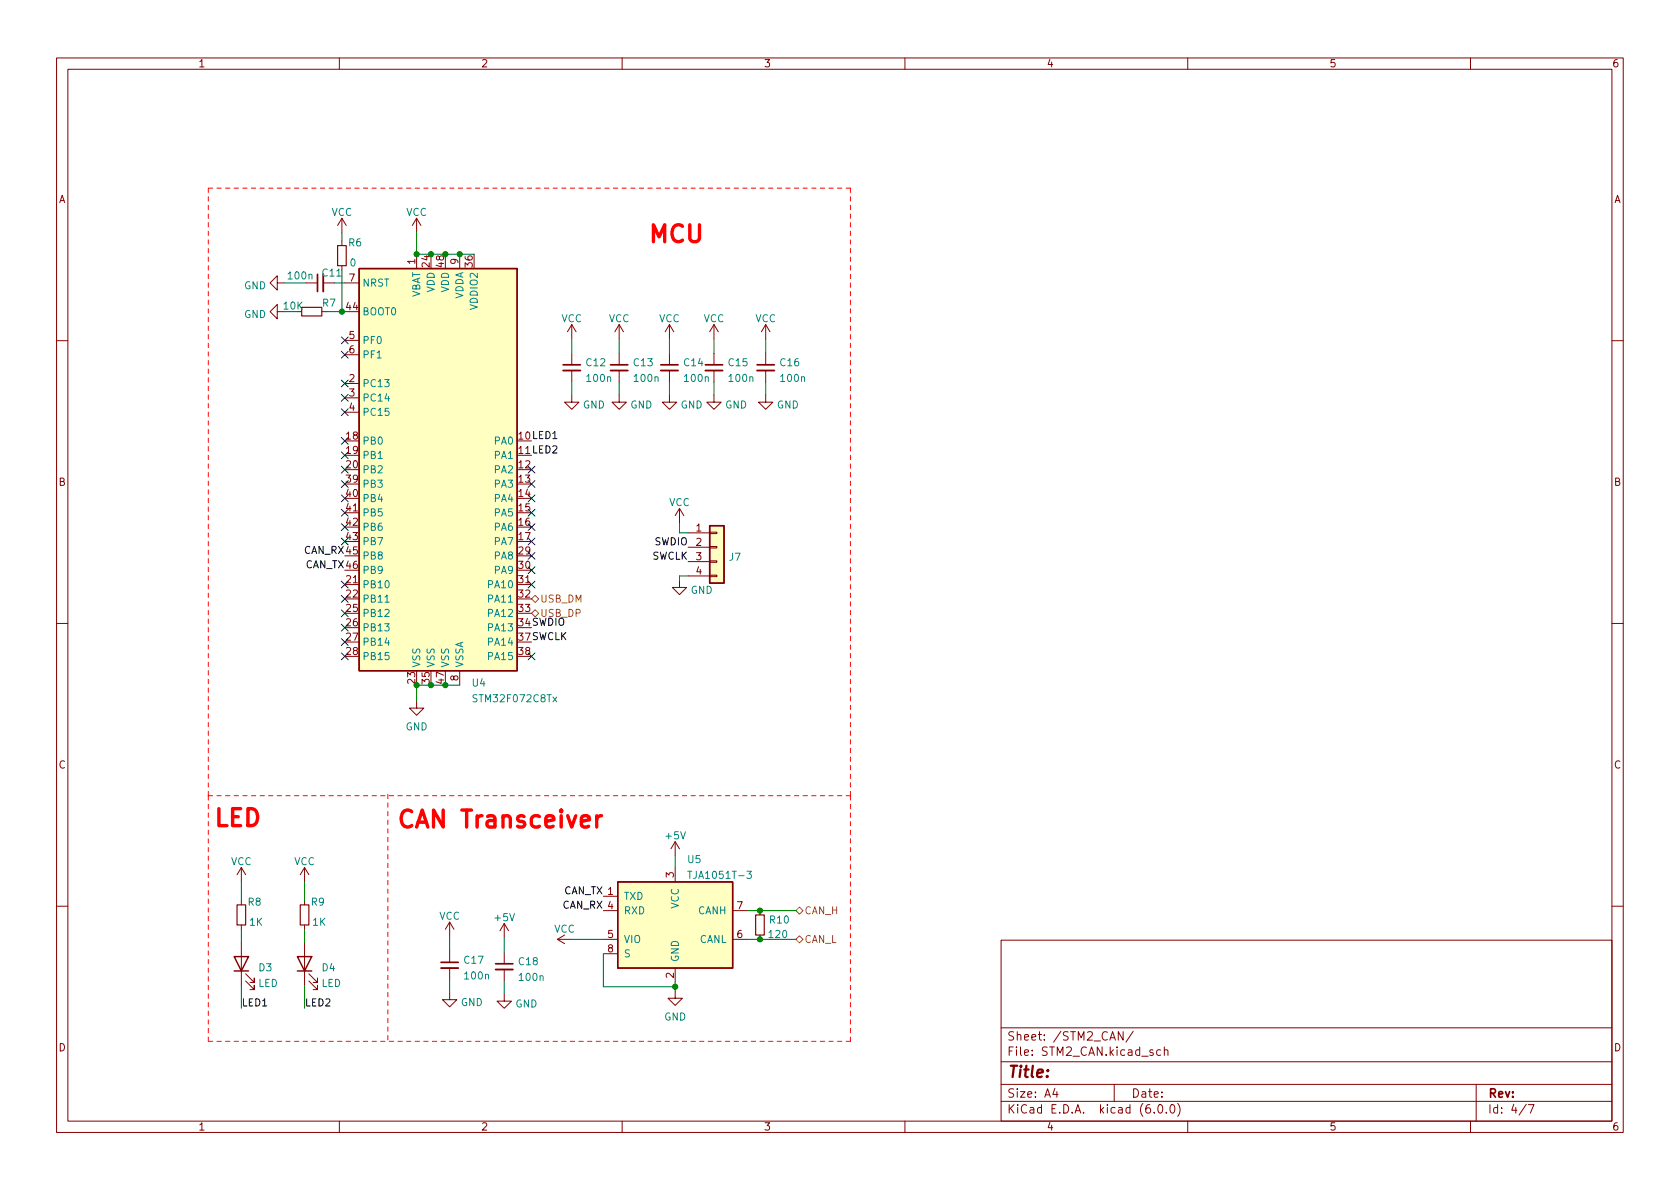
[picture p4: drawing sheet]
<svg xmlns="http://www.w3.org/2000/svg" width="297mm" height="210mm" viewBox="0 0 297 210" stroke-linecap="round" stroke-linejoin="round" font-family="sans-serif">
<g fill="none" stroke="#840000" stroke-width=".18">
<path d="M10 10.2h277v190.1h-277zM12 12.2h273v186.1h-273zM60 10.2v2M110 10.2v2M160 10.2v2M210 10.2v2M260 10.2v2M60.5 38.6l-.8 1.3M60.5 38.6v2.5M60.5 38.6l.7 1.3M73.7 38.6v2.5M73.7 38.6l-.8 1.3"/>
<path d="M73.7 38.6l.7 1.3M49 50v-1.2l-1.2 1.2 1.2 1.3v-1.3h1.3M49 55.1v-1.3l-1.2 1.3 1.2 1.3v-1.3h1.3M54.1 50h2M56.9 55.1h.8M57.1 50h2.1M60.5 42.7v.7M61 50h2.5M73.7 45v2.5M81.3 45v2.5M101.1 57.4l-.8 1.3M101.1 57.4v2.5"/>
<path d="M101.1 57.4l.8 1.3M109.5 57.4l-.8 1.3M109.5 57.4v2.5M109.5 57.4l.7 1.3M118.4 57.4l-.8 1.3M118.4 57.4v2.5M118.4 57.4l.7 1.3M126.2 57.4v2.5M126.2 57.4l-.7 1.3M126.2 57.4l.8 1.3M135.4 57.4l-.8 1.3M135.4 57.4v2.5"/>
<path d="M135.4 57.4l.7 1.3M10 60.2h2M61 67.8h2.5M61 70.4h2.5M61 72.9h2.5M61 60.2h2.5M61 62.7h2.5M101.1 69.8v1.3h1.3l-1.3 1.3-1.3-1.3h1.3M101.1 62.5v2M101.1 65.5v2.1M109.5 69.8v1.3h1.2l-1.2 1.3-1.3-1.3h1.3M109.5 62.5v2"/>
<path d="M109.5 65.5v2.1M118.4 69.8v1.3h1.2l-1.2 1.3-1.3-1.3h1.3M118.4 62.5v2M118.4 65.5v2.1M126.2 69.8v1.3h1.3l-1.3 1.3-1.2-1.3h1.2M126.2 62.5v2M126.2 65.5v2.1M135.4 69.8v1.3h1.3l-1.3 1.3-1.3-1.3h1.3M135.4 62.5v2M135.4 65.5v2.1M285 60.2h2M61 90.7h2.5"/>
<path d="M120.1 89.9l-.7 1.3M120.1 89.9v2.6M120.1 89.9l.8 1.3M121.7 94.2h3.8M121.7 96.8h3.8M121.7 99.3h3.8M125.5 99.2h1.2v.2h-1.2zM125.5 96.6h1.2v.3h-1.2zM125.5 94.1h1.2v.3h-1.2zM10 110.2h2M61 103.4h2.5M81.3 118.6v2.6"/>
<path d="M91.4 103.4h2.6M120.1 102.6v1.3h1.3l-1.3 1.3-1.2-1.3h1.2M121.7 101.8h3.8M125.5 101.7h1.2v.3h-1.2zM285 110.2h2M73.7 123.9v1.3h1.2l-1.2 1.3-1.3-1.3h1.3M42.7 153.4l-.8 1.3M42.7 153.4v2.6M42.7 159.3v.7M42.7 153.4l.7 1.3M53.8 153.4l-.7 1.3M53.8 153.4v2.6"/>
<path d="M53.8 159.3v.7M53.8 153.4l.8 1.3M106.7 158.5h2.5M119.4 148.8v2.6M119.4 153.4v2.6M119.4 148.8l-.8 1.3M119.4 148.8l.7 1.3M10 160.2h2M42.7 163.6v.7M42.7 166.6v7.6M43.4 173.5l1.6 1.5v-.8v.8h-.8M43.4 172.2l1.6 1.5v-.7v.7h-.8"/>
<path d="M53.8 163.6v.7M53.8 166.6v7.6M54.6 173.5l1.5 1.5v-.8v.8h-.7M54.6 172.2l1.5 1.5v-.7v.7h-.7M79.5 175.5v1.3h1.3l-1.3 1.2-1.3-1.2h1.3M79.5 163.1l-.8 1.2M79.5 163.1v2.5M79.5 168.1v2.1M79.5 171.2v2M79.5 163.1l.8 1.2M89.2 175.8v1.2h1.2l-1.2 1.3-1.3-1.3h1.3M89.2 163.3v2.6"/>
<path d="M89.2 168.4v2M89.2 171.4v2.1M89.2 163.3l-.8 1.3M89.2 163.3l.7 1.3M98.6 166.1h2.5M98.6 166.1l1.2 .8M99.8 165.3l-1.2 .8M106.7 161h2.5M106.7 166.1h2.5M106.7 168.7h2.5M119.4 175.3v1.2h1.2l-1.2 1.3-1.3-1.3h1.3M119.4 171.2v2.5"/>
<path d="M129.5 161h2.6M129.5 166.1h2.6M134.4 161v.8M134.4 165.3v.8M177 166.3h108v32h-108zM285 160.2h2M60 198.3v2M110 198.3v2M160 198.3v2M177 194.8h108M177 191.8h108M177 187.8h108"/>
<path d="M177 181.8h108M186.5 192.5l-.4 1h1M186.9 193v1M197 191.8v3M198.6 182.4v1.5l-.9-1.5v1.5M200.4 182.4l-1.3 1.9M204.1 196.7v.1M204.9 195.4l.2-.1a.81 .81 0 0 1 .6 .7 .81 .81 0 0 1-.3 .8h-.2a.81 .81 0 0 1-.6-.6 .81 .81 0 0 1 .3-.8zM205.2 185.7l-.4-.1-.3 .3v.4l.1 .3h.6M205.9 185.8l.2-.2 .3 .1 .1 .9M205.9 185.1v1.5M206.2 196.7v.1"/>
<path d="M207.1 195.4l.1-.1a.81 .81 0 0 1 .6 .7 .81 .81 0 0 1-.3 .8h-.1a.81 .81 0 0 1-.6-.6 .81 .81 0 0 1 .3-.8zM208.2 195.1a1.72 1.72 0 0 1 0 2.3M210 198.3v2M260 198.3v2M261 191.8v6.5M269.9 195.3l-1.3 1.9M270.2 195.3h1l-.6 1.5"/>
</g>
<path d="M57.1 48.5v3.1M99.6 65.5h3M107.9 65.5h3.1M116.8 65.5h3.1M124.7 65.5h3.1M133.9 65.5h3M78 171.2h3M87.6 171.4h3.1" fill="none" stroke="#840000" stroke-width=".33"/>
<path d="M56.1 48.5v3.1M99.6 64.5h3M107.9 64.5h3.1M116.8 64.5h3.1M124.7 64.5h3.1M133.9 64.5h3M78 170.2h3M87.6 170.4h3.1" fill="none" stroke="#840000" stroke-width=".3"/>
<path d="M63.5 47.5h27.9v71.1h-27.9zM125.5 93h2.5v10.1h-2.5zM109.2 156h20.3v15.2h-20.3zM41.4 169.2h2.5l-1.2 2.5zM41.4 171.7h2.5M52.6 169.2h2.5l-1.3 2.5zM52.6 171.7h2.5" fill="none" stroke="#840000" stroke-width=".25"/>
<g fill="#ffffc2" stroke="#ffffc2" stroke-width=".18">
<path d="M109.2 156h20.3v15.2h-20.3z"/>
<path d="M125.5 93h2.5v10.1h-2.5z"/>
<path d="M63.5 47.5h27.9v71.1h-27.9z"/>
</g>
<path d="M68.1 106.5h.7M121.6 154.1h.7M132.1 154.1h.7l-.4 .4 .4 .2v.5l-.2 .1-.5-.1" fill="none" stroke="#008484" stroke-width=".18"/>
<path d="M53.3 54.4h3.6v1.5h-3.6zM59.7 43.4h1.5v3.6h-1.5zM41.9 160h1.5v3.6h-1.5zM53.1 160h1.5v3.6h-1.5zM133.6 161.8h1.5v3.5h-1.5z" fill="none" stroke="#840000" stroke-width=".2"/>
<path d="M94 108.5l.6-.7 .6 .7-.6 .6zM94.6 105.3l.6 .6-.6 .6-.6-.6zM140.7 161l.7-.6 .6 .6-.6 .7zM140.7 166.1l.7-.6 .6 .6-.6 .6z" fill="none" stroke="#848400" stroke-width=".18"/>
<path d="M105.5 144.2v2M106.4 144.2a.77 .77 0 0 0-.9 .6" fill="none" stroke="#f00" stroke-width=".6"/>
<path d="M36.8 33.3v107.4M36.8 33.3h113.6M36.8 140.7v43.4M36.8 140.7h113.6M68.6 140.5v43.6M150.4 140.7v-107.4M36.8 184.1h113.6M150.4 184.1v-43.4" fill="none" stroke="#f00" stroke-width=".18" stroke-dasharray=".8 .8"/>
<g fill="none" stroke="#008400" stroke-width=".18">
<path d="M50.3 50h3.8M57.7 55.1h3.3M59.2 50h1.8M60.5 41.1v1.6M60.5 47.7v7.4M73.7 41.1v3.9h10.1M101.1 59.9v2.6M109.5 59.9v2.6M118.4 59.9v2.6M126.2 59.9v2.6M135.4 59.9v2.6M101.1 67.6v2.2"/>
<path d="M109.5 67.6v2.2M118.4 67.6v2.2M126.2 67.6v2.2M135.4 67.6v2.2M120.1 92.5v1.7h1.6M121.7 101.8h-1.6v.8M81.3 121.2h-7.6v2.7M42.7 156v3.3M53.8 156v3.3M119.4 151.4v2M42.7 164.3v2.3M42.7 174.2v4.1"/>
<path d="M53.8 164.3v2.3M53.8 174.2v4.1M79.5 165.6v2.5M79.5 173.2v2.3M89.2 165.9v2.5M89.2 173.5v2.3M101.1 166.1h5.6M106.7 168.7v5.8h12.7M119.4 173.7v1.6M132.1 166.1h8.6M132.1 161h8.6"/>
</g>
<g fill="none" stroke="#000084" stroke-width=".18">
<path d="M60.4 59.6l1.2 1.2M61.6 59.6l-1.2 1.2M60.4 79.9l1.2 1.2M60.4 77.4l1.2 1.2M60.4 72.3l1.2 1.2M60.4 69.7l1.2 1.3M60.4 62.1l1.2 1.2M60.4 67.2l1.2 1.2M61.6 79.9l-1.2 1.2M61.6 77.4l-1.2 1.2M61.6 72.3l-1.2 1.2M61.6 69.7l-1.2 1.3"/>
<path d="M61.6 62.1l-1.2 1.2M61.6 67.2l-1.2 1.2M60.4 82.4l1.2 1.3M60.4 85l1.2 1.2M60.4 92.6l1.2 1.2M60.4 90.1l1.2 1.2M60.4 87.5l1.2 1.2M60.4 95.1l1.2 1.3M61.6 82.4l-1.2 1.3M61.6 85l-1.2 1.2M61.6 92.6l-1.2 1.2M61.6 90.1l-1.2 1.2"/>
<path d="M61.6 87.5l-1.2 1.2M61.6 95.1l-1.2 1.3M93.4 82.4l1.2 1.3M93.4 90.1l1.2 1.2M93.4 97.7l1.2 1.2M93.4 85l1.2 1.2M93.4 87.5l1.2 1.2M93.4 92.6l1.2 1.2M93.4 95.1l1.2 1.3M94.6 82.4l-1.2 1.3M94.6 90.1l-1.2 1.2M94.6 97.7l-1.2 1.2"/>
<path d="M94.6 85l-1.2 1.2M94.6 87.5l-1.2 1.2M94.6 92.6l-1.2 1.2M94.6 95.1l-1.2 1.3M60.4 115.5l1.2 1.2M60.4 112.9l1.2 1.2M60.4 107.8l1.2 1.3M60.4 110.4l1.2 1.2M60.4 105.3l1.2 1.2M60.4 102.8l1.2 1.2M61.6 115.5l-1.2 1.2M61.6 112.9l-1.2 1.2"/>
<path d="M61.6 107.8l-1.2 1.3M61.6 110.4l-1.2 1.2M61.6 105.3l-1.2 1.2M61.6 102.8l-1.2 1.2M93.4 115.5l1.2 1.2M93.4 102.8l1.2 1.2M93.4 100.2l1.2 1.2M94.6 115.5l-1.2 1.2M94.6 102.8l-1.2 1.2M94.6 100.2l-1.2 1.2"/>
</g>
<g fill="#008400" stroke="#008400" stroke-width=".18">
<circle cx="73.7" cy="121.2" r=".46"/>
<circle cx="76.2" cy="121.2" r=".46"/>
<circle cx="78.7" cy="121.2" r=".46"/>
<circle cx="81.3" cy="45" r=".46"/>
<circle cx="76.2" cy="45" r=".46"/>
<circle cx="73.7" cy="45" r=".46"/>
<circle cx="78.7" cy="45" r=".46"/>
<circle cx="60.5" cy="55.1" r=".46"/>
<circle cx="119.4" cy="174.5" r=".46"/>
<circle cx="134.4" cy="166.1" r=".46"/>
<circle cx="134.4" cy="161" r=".46"/>
</g>
<g font-size="4.2" fill="#f00">
<text x="114.4" y="42.9">MCU</text>
<text x="37.6" y="146.1">LED</text>
<text x="70" y="146.4">CAN Transceiver</text>
</g>
<text font-size="2.8" fill="#840000" x="178" y="190.6">Title:</text>
<g font-size="2.1" fill="#840000">
<text x="178" y="184">Sheet: /STM2_CAN/</text>
<text x="178" y="186.7">File: STM2_CAN.kicad_sch</text>
<text x="178" y="196.9">KiCad E.D.A. kicad (6.0.0)</text>
<text x="178" y="194.1">Size: A4</text>
<text x="200" y="194.1">Date:</text>
<text x="263" y="194.1">Rev:</text>
<text x="263" y="196.9">Id: 4/7</text>
</g>
<g font-size="1.8" fill="#840000">
<text x="35" y="11.9">1</text>
<text x="85" y="11.9">2</text>
<text x="135" y="11.9">3</text>
<text x="185" y="11.9">4</text>
<text x="235" y="11.9">5</text>
<text x="285" y="11.9">6</text>
<text x="10.3" y="35.9">A</text>
<text x="285.3" y="35.9">A</text>
<text x="73.4" y="46.7" transform="rotate(-90 73.4 46.7)">1</text>
<text x="75.9" y="47.2" transform="rotate(-90 75.9 47.2)">24</text>
<text x="78.5" y="47.2" transform="rotate(-90 78.5 47.2)">48</text>
<text x="81" y="46.7" transform="rotate(-90 81 46.7)">9</text>
<text x="83.6" y="47.2" transform="rotate(-90 83.6 47.2)">36</text>
<text x="57.1" y="48.9">C11</text>
<text x="61.7" y="49.8">7</text>
<text x="61.2" y="54.9">44</text>
<text x="61.7" y="59.9">5</text>
<text x="61.7" y="62.5">6</text>
<text x="61.7" y="67.6">2</text>
<text x="61.7" y="70.1">3</text>
<text x="61.2" y="77.7">18</text>
<text x="61.7" y="72.6">4</text>
<text x="61.2" y="80.3">19</text>
<text x="61.2" y="82.8">20</text>
<text x="91.7" y="82.8">12</text>
<text x="10.3" y="85.9">B</text>
<text x="61.2" y="85.3">39</text>
<text x="61.2" y="87.9">40</text>
<text x="91.7" y="85.3">13</text>
<text x="91.7" y="87.9">14</text>
<text x="285.3" y="85.9">B</text>
<text x="61.2" y="90.4">41</text>
<text x="61.2" y="93">42</text>
<text x="61.2" y="95.5">43</text>
<text x="91.7" y="90.4">15</text>
<text x="91.7" y="93">16</text>
<text x="91.7" y="95.5">17</text>
<text x="123.1" y="94">1</text>
<text x="91.7" y="98">29</text>
<text x="91.7" y="100.6">30</text>
<text x="123.1" y="96.5">2</text>
<text x="123.1" y="99.1">3</text>
<text x="123.1" y="101.6">4</text>
<text x="61.2" y="103.1">21</text>
<text x="61.2" y="105.7">22</text>
<text x="91.7" y="103.1">31</text>
<text x="91.7" y="105.7">32</text>
<text x="61.2" y="108.2">25</text>
<text x="61.2" y="110.7">26</text>
<text x="61.2" y="113.3">27</text>
<text x="91.7" y="108.2">33</text>
<text x="61.2" y="115.8">28</text>
<text x="91.7" y="115.8">38</text>
<text x="73.4" y="120.9" transform="rotate(-90 73.4 120.9)">23</text>
<text x="75.9" y="120.9" transform="rotate(-90 75.9 120.9)">35</text>
<text x="78.5" y="120.9" transform="rotate(-90 78.5 120.9)">47</text>
<text x="81" y="120.4" transform="rotate(-90 81 120.4)">8</text>
<text x="10.3" y="135.9">C</text>
<text x="285.3" y="135.9">C</text>
<text x="119.1" y="155.2" transform="rotate(-90 119.1 155.2)">3</text>
<text x="130.3" y="160.8">7</text>
<text x="107.5" y="165.9">5</text>
<text x="130.3" y="165.9">6</text>
<text x="107.5" y="168.4">8</text>
<text x="119.1" y="173" transform="rotate(-90 119.1 173)">2</text>
<text x="10.3" y="185.9">D</text>
<text x="285.3" y="185.9">D</text>
<text x="35" y="199.9">1</text>
<text x="85" y="199.9">2</text>
<text x="135" y="199.9">3</text>
<text x="185" y="199.9">4</text>
<text x="235" y="199.9">5</text>
<text x="285" y="199.9">6</text>
</g>
<g font-size="1.8" fill="#008484">
<text x="58.6" y="38.2">VCC</text>
<text x="71.8" y="38.2">VCC</text>
<text x="61.7" y="43.6">R6</text>
<text x="61.9" y="47.1">0</text>
<text x="43.1" y="51.1">GND</text>
<text x="51.1" y="49.4">100n</text>
<text x="64" y="50.7">NRST</text>
<text x="74.3" y="52.8" transform="rotate(-90 74.3 52.8)">VBAT</text>
<text x="76.8" y="51.7" transform="rotate(-90 76.8 51.7)">VDD</text>
<text x="79.4" y="51.7" transform="rotate(-90 79.4 51.7)">VDD</text>
<text x="81.9" y="53" transform="rotate(-90 81.9 53)">VDDA</text>
<text x="43.1" y="56.2">GND</text>
<text x="57" y="54.2">R7</text>
<text x="64" y="55.7">BOOT0</text>
<text x="84.5" y="54.6" transform="rotate(-90 84.5 54.6)">VDDIO2</text>
<text x="99.2" y="57">VCC</text>
<text x="107.6" y="57">VCC</text>
<text x="116.5" y="57">VCC</text>
<text x="124.4" y="57">VCC</text>
<text x="133.5" y="57">VCC</text>
<text x="64" y="60.8">PF0</text>
<text x="64" y="63.4">PF1</text>
<text x="103.7" y="64.8">C12</text>
<text x="112.1" y="64.8">C13</text>
<text x="121" y="64.8">C14</text>
<text x="128.9" y="64.8">C15</text>
<text x="138" y="64.8">C16</text>
<text x="64" y="68.4">PC13</text>
<text x="64" y="71">PC14</text>
<text x="103.9" y="67.5">100n</text>
<text x="112.3" y="67.5">100n</text>
<text x="121.1" y="67.5">100n</text>
<text x="129" y="67.5">100n</text>
<text x="138.2" y="67.5">100n</text>
<text x="64" y="73.5">PC15</text>
<text x="103" y="72.2">GND</text>
<text x="111.4" y="72.2">GND</text>
<text x="120.3" y="72.2">GND</text>
<text x="128.2" y="72.2">GND</text>
<text x="137.3" y="72.2">GND</text>
<text x="64" y="78.6">PB0</text>
<text x="64" y="81.1">PB1</text>
<text x="64" y="83.7">PB2</text>
<text x="87.5" y="78.6">PA0</text>
<text x="87.5" y="81.1">PA1</text>
<text x="87.5" y="83.7">PA2</text>
<text x="64" y="86.2">PB3</text>
<text x="64" y="88.8">PB4</text>
<text x="87.5" y="86.2">PA3</text>
<text x="87.5" y="88.8">PA4</text>
<text x="118.3" y="89.5">VCC</text>
<text x="64" y="91.3">PB5</text>
<text x="64" y="93.8">PB6</text>
<text x="87.5" y="91.3">PA5</text>
<text x="87.5" y="93.8">PA6</text>
<text x="64" y="96.4">PB7</text>
<text x="64" y="98.9">PB8</text>
<text x="64" y="101.5">PB9</text>
<text x="87.5" y="96.4">PA7</text>
<text x="87.5" y="98.9">PA8</text>
<text x="87.5" y="101.5">PA9</text>
<text x="129" y="99.2">J7</text>
<text x="64" y="104">PB10</text>
<text x="64" y="106.5">PB11</text>
<text x="86.5" y="104">PA10</text>
<text x="86.5" y="106.5">PA11</text>
<text x="122.1" y="105">GND</text>
<text x="64" y="109.1">PB12</text>
<text x="64" y="111.6">PB13</text>
<text x="86.5" y="109.1">PA12</text>
<text x="86.5" y="111.6">PA13</text>
<text x="64" y="114.2">PB14</text>
<text x="64" y="116.7">PB15</text>
<text x="74.3" y="118.1" transform="rotate(-90 74.3 118.1)">VSS</text>
<text x="76.8" y="118.1" transform="rotate(-90 76.8 118.1)">VSS</text>
<text x="79.4" y="118.1" transform="rotate(-90 79.4 118.1)">VSS</text>
<text x="81.9" y="118.1" transform="rotate(-90 81.9 118.1)">VSSA</text>
<text x="86.5" y="114.2">PA14</text>
<text x="86.5" y="116.7">PA15</text>
<text x="83.5" y="121.4">U4</text>
<text x="84" y="124.2">STM32F072C8Tx</text>
<text x="71.7" y="129.1">GND</text>
<text x="117.8" y="148.4">+5V</text>
<text x="40.8" y="153">VCC</text>
<text x="52" y="153">VCC</text>
<text x="121.6" y="152.6">U5</text>
<text x="122.3" y="155.4">TJA1051T-3</text>
<text x="43.9" y="160.1">R8</text>
<text x="55.1" y="160.1">R9</text>
<text x="110.2" y="159.1">TXD</text>
<text x="110.2" y="161.7">RXD</text>
<text x="120" y="160.7" transform="rotate(-90 120 160.7)">VCC</text>
<text x="123.4" y="161.7">CANH</text>
<text x="44.1" y="163.7">1K</text>
<text x="55.3" y="163.7">1K</text>
<text x="77.6" y="162.6">VCC</text>
<text x="87.6" y="162.9">+5V</text>
<text x="98" y="164.9">VCC</text>
<text x="110.2" y="166.7">VIO</text>
<text x="123.6" y="166.7">CANL</text>
<text x="136.1" y="165.9">120</text>
<text x="136.2" y="163.3">R10</text>
<text x="45.8" y="171.7">D3</text>
<text x="57" y="171.7">D4</text>
<text x="82.1" y="170.4">C17</text>
<text x="82.3" y="173.2">100n</text>
<text x="91.8" y="170.7">C18</text>
<text x="91.9" y="173.4">100n</text>
<text x="110.2" y="169.3">S</text>
<text x="120" y="170.2" transform="rotate(-90 120 170.2)">GND</text>
<text x="45.6" y="174.5">LED</text>
<text x="56.8" y="174.5">LED</text>
<text x="81.5" y="177.9">GND</text>
<text x="91.1" y="178.1">GND</text>
<text x="117.4" y="180.5">GND</text>
</g>
<text font-size="1.8" fill="#008400" x="50.2" y="54.7">10K</text>
<g font-size="1.8">
<text x="91.7" y="77.7">10LED1</text>
<text x="91.7" y="80.3">11LED2</text>
<text x="53.7" y="97.9">CAN_RX 45</text>
<text x="53.9" y="100.5">CAN_TX 46</text>
<text x="115.2" y="99">SWCLK</text>
<text x="115.7" y="96.4">SWDIO</text>
<text x="91.7" y="110.7">34SWDIO</text>
<text x="91.7" y="113.3">37SWCLK</text>
<text x="99.4" y="160.7">CAN_RX 4</text>
<text x="99.6" y="158.1">CAN_TX 1</text>
<text x="42.7" y="178">LED1</text>
<text x="53.8" y="178">LED2</text>
</g>
<g font-size="1.8" fill="#848400">
<text x="95.4" y="106.5">USB_DM</text>
<text x="95.4" y="109.1">USB_DP</text>
<text x="142.2" y="161.7">CAN_H</text>
<text x="142.2" y="166.7">CAN_L</text>
</g>
</svg>
